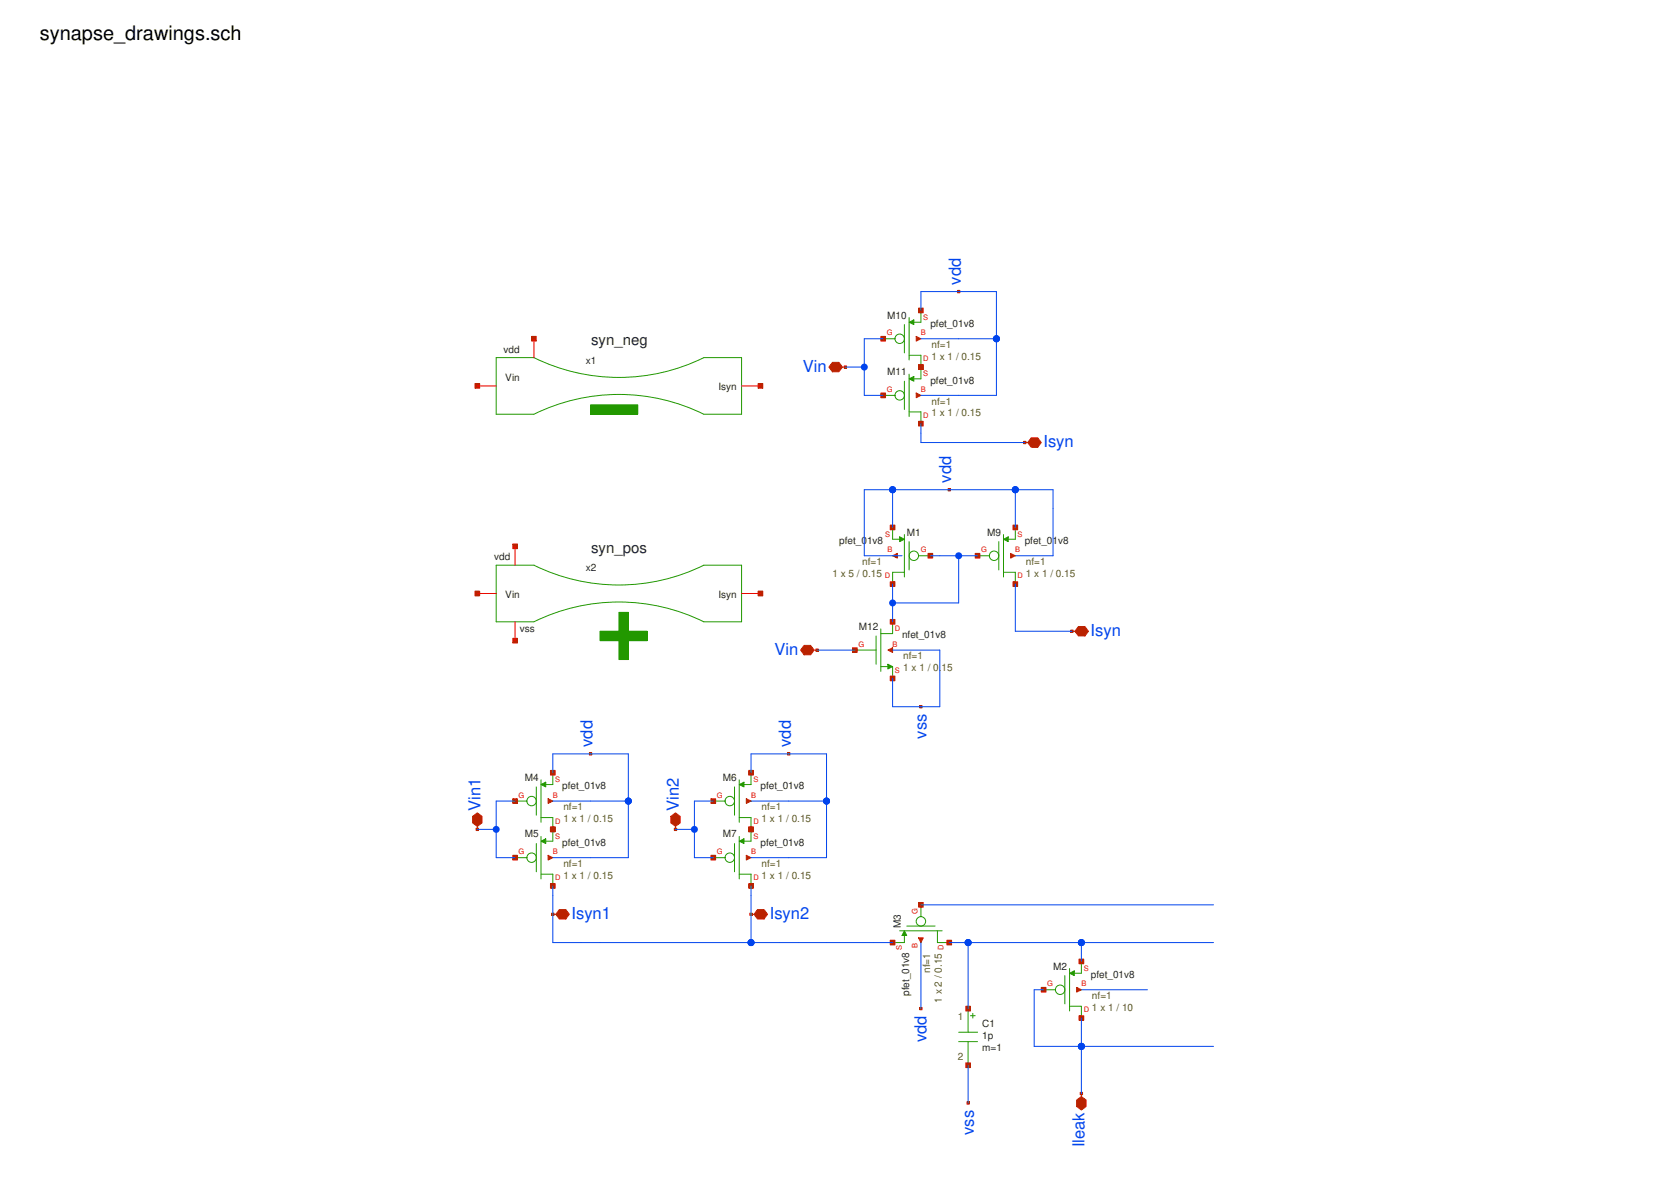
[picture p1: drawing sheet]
<svg xmlns="http://www.w3.org/2000/svg" width="297mm" height="210mm" viewBox="0 0 297 210" stroke-linecap="round" stroke-linejoin="round" font-family="sans-serif">
<path d="M156.2 60h2.1M160 57.5v5M160.8 56.2v7.5M162.9 54.9v2.1h-1.2M160.8 62.9h2.1v2.1" fill="none" stroke="#229800" stroke-width=".18"/>
<path d="M160.8 57l.9-.4v.9z" fill="#229800"/>
<g fill="none" stroke="#229800" stroke-width=".18">
<path d="M160.8 57l.9-.4v.9zM156.2 70h2.1M160 67.5v5M160.8 66.2v7.5M160.8 72.9h2.1v2.1M162.9 65v2.1h-1.2"/>
<circle cx="159.2" cy="60" r=".83"/>
</g>
<path d="M160.8 67.1l.9-.5v.9z" fill="#229800"/>
<g fill="none" stroke="#229800" stroke-width=".18">
<path d="M160.8 67.1l.9-.5v.9zM172.9 98.4h2.1M176.7 95.9v5M177.5 94.6v7.5M179.6 93.4v2h-1.2M177.5 101.3h2.1v2.1"/>
<circle cx="159.2" cy="70" r=".83"/>
</g>
<path d="M177.5 95.4l.9-.4v.9z" fill="#229800"/>
<g fill="none" stroke="#229800" stroke-width=".18">
<path d="M157.9 93.4v2h1.3M160 94.6v7.5M160.8 95.9v5M162.5 98.4h2.1M177.5 95.4l.9-.4v.9zM160 101.3h-2.1v2.1"/>
<circle cx="175.9" cy="98.4" r=".83"/>
</g>
<path d="M159.2 95l.8 .4-.8 .5z" fill="#229800"/>
<g fill="none" stroke="#229800" stroke-width=".18">
<path d="M159.2 95l.8 .4-.8 .5zM151.2 115.1h3.8M155 112.6v5M155.8 111.3v7.5M155.8 118h1.3M157.9 110v2.1h-2.1M157.9 118v2.1"/>
<circle cx="161.7" cy="98.4" r=".83"/>
</g>
<path d="M157.1 117.6l.8 .4-.8 .4z" fill="#229800"/>
<path d="M157.1 117.6l.8 .4-.8 .4zM184.6 175.2h2.1M188.4 172.7v5M189.2 171.4v7.5M189.2 178.1h2.1v2.1M191.3 170.2v2h-1.2" fill="none" stroke="#229800" stroke-width=".18"/>
<path d="M189.2 172.2l.9-.4v.9z" fill="#229800"/>
<g fill="none" stroke="#229800" stroke-width=".18">
<path d="M159.2 164.7h7.5M160 165.6v1.2h-2.1M160.4 163.9h5M162.9 160.1v2.1M165.8 164.7v2.1h2.1M171.3 178.5v4.2M171.7 179.8h.8M172.1 179.3v.9M189.2 172.2l.9-.4v.9zM169.6 182.7h3.3M169.6 184.4h3.3M171.3 184.4v4.1"/>
<circle cx="187.6" cy="175.2" r=".83"/>
</g>
<path d="M160 164.7l.4 .9h-.8z" fill="#229800"/>
<g fill="none" stroke="#229800" stroke-width=".18">
<path d="M94.9 139.3v5M95.7 138v7.5M97.8 136.8v2.1h-1.3M91.1 141.8h2.1M95.7 144.7h2.1v2.1M160 164.7l.4 .9h-.8z"/>
<circle cx="162.9" cy="163.1" r=".83"/>
</g>
<path d="M95.7 138.9l.8-.5v.9z" fill="#229800"/>
<g fill="none" stroke="#229800" stroke-width=".18">
<path d="M95.7 138.9l.8-.5v.9zM91.1 151.8h2.1M94.9 149.3v5M95.7 148v7.6M95.7 154.7h2.1v2.1M97.8 146.8v2.1h-1.3"/>
<circle cx="94" cy="141.8" r=".83"/>
</g>
<path d="M95.7 148.9l.8-.4v.8z" fill="#229800"/>
<g fill="none" stroke="#229800" stroke-width=".18">
<path d="M129.9 139.3v5M130.8 138v7.5M132.9 136.8v2.1h-1.3M95.7 148.9l.8-.4v.8zM126.2 141.8h2.1M130.8 144.7h2.1v2.1"/>
<circle cx="94" cy="151.8" r=".83"/>
</g>
<path d="M130.8 138.9l.8-.5v.9z" fill="#229800"/>
<g fill="none" stroke="#229800" stroke-width=".18">
<path d="M130.8 138.9l.8-.5v.9zM126.2 151.8h2.1M129.9 149.3v5M130.8 148v7.6M130.8 154.7h2.1v2.1M132.9 146.8v2.1h-1.3"/>
<circle cx="129.1" cy="141.8" r=".83"/>
</g>
<path d="M130.8 148.9l.8-.4v.8z" fill="#229800"/>
<g fill="none" stroke="#229800" stroke-width=".18">
<path d="M87.8 63.3h6.7a34 34 0 0 0 30 0h6.7v10h-6.7a34 34 0 0 0-30 0h-6.7zM104.5 71.6h8.3v1.7h-8.3zM130.8 148.9l.8-.4v.8z"/>
<circle cx="129.1" cy="151.8" r=".83"/>
</g>
<path d="M104.5 71.6h8.3v1.7h-8.3z" fill="#229800"/>
<path d="M87.8 100h6.7a34 34 0 0 0 30 0h6.7v10h-6.7a34 34 0 0 0-30 0h-6.7zM106.2 111.7h8.3v1.7h-8.3z" fill="none" stroke="#229800" stroke-width=".18"/>
<path d="M106.2 111.7h8.3v1.7h-8.3z" fill="#229800"/>
<path d="M109.5 108.4h1.7v8.3h-1.7z" fill="none" stroke="#229800" stroke-width=".18"/>
<path d="M109.5 108.4h1.7v8.3h-1.7z" fill="#229800"/>
<path d="M149 65h.6" fill="none" stroke="#ba2200" stroke-width=".18"/>
<path d="M147.3 64.1h1.1l.6 .9-.6 .8h-1.1l-.7-.8z" fill="#ba2200"/>
<path d="M147.3 64.1h1.1l.6 .9-.6 .8h-1.1l-.7-.8zM149.4 64.8h.4v.4h-.4z" fill="none" stroke="#ba2200" stroke-width=".18"/>
<path d="M149.4 64.8h.4v.4h-.4z" fill="#ba2200"/>
<path d="M169.4 51.4h.4v.4h-.4z" fill="none" stroke="#ba2200" stroke-width=".18"/>
<g fill="#ba2200">
<path d="M169.4 51.4h.4v.4h-.4z"/>
<path d="M162.1 59.5l.8 .5-.8 .4z"/>
</g>
<path d="M162.1 59.5l.8 .5-.8 .4zM162.5 64.5h.8v.9h-.8z" fill="none" stroke="#ba2200" stroke-width=".18"/>
<path d="M162.5 64.5h.8v.9h-.8z" fill="#ba2200"/>
<path d="M155.8 59.5h.9v.9h-.9z" fill="none" stroke="#ba2200" stroke-width=".18"/>
<path d="M155.8 59.5h.9v.9h-.9z" fill="#ba2200"/>
<path d="M162.5 54.5h.8v.9h-.8z" fill="none" stroke="#ba2200" stroke-width=".18"/>
<path d="M162.5 54.5h.8v.9h-.8z" fill="#ba2200"/>
<path d="M162.9 60h.1" fill="none" stroke="#ba2200" stroke-width=".18"/>
<path d="M162.1 69.6l.8 .4-.8 .4z" fill="#ba2200"/>
<path d="M162.1 69.6l.8 .4-.8 .4zM162.5 74.6h.8v.8h-.8z" fill="none" stroke="#ba2200" stroke-width=".18"/>
<path d="M162.5 74.6h.8v.8h-.8z" fill="#ba2200"/>
<path d="M155.8 69.6h.9v.8h-.9z" fill="none" stroke="#ba2200" stroke-width=".18"/>
<path d="M155.8 69.6h.9v.8h-.9z" fill="#ba2200"/>
<path d="M162.5 64.5h.8v.9h-.8z" fill="none" stroke="#ba2200" stroke-width=".18"/>
<path d="M162.5 64.5h.8v.9h-.8z" fill="#ba2200"/>
<path d="M162.9 70h.1" fill="none" stroke="#ba2200" stroke-width=".18"/>
<path d="M181.3 78.3h.5" fill="none" stroke="#ba2200" stroke-width=".18"/>
<path d="M182.4 77.5h1.2l.6 .8-.6 .9h-1.2l-.6-.9z" fill="#ba2200"/>
<path d="M181.1 78.1h.4v.4h-.4zM182.4 77.5h1.2l.6 .8-.6 .9h-1.2l-.6-.9z" fill="none" stroke="#ba2200" stroke-width=".18"/>
<path d="M181.1 78.1h.4v.4h-.4z" fill="#ba2200"/>
<path d="M144 115.1h.6" fill="none" stroke="#ba2200" stroke-width=".18"/>
<path d="M142.3 114.2h1.1l.6 .9-.6 .8h-1.1l-.7-.8z" fill="#ba2200"/>
<path d="M142.3 114.2h1.1l.6 .9-.6 .8h-1.1l-.7-.8zM144.3 114.9h.5v.4h-.5z" fill="none" stroke="#ba2200" stroke-width=".18"/>
<path d="M144.3 114.9h.5v.4h-.5z" fill="#ba2200"/>
<path d="M167.7 86.5h.4v.4h-.4z" fill="none" stroke="#ba2200" stroke-width=".18"/>
<g fill="#ba2200">
<path d="M167.7 86.5h.4v.4h-.4z"/>
<path d="M178.8 97.9l.8 .5-.8 .4z"/>
</g>
<path d="M178.8 97.9l.8 .5-.8 .4zM179.2 103h.8v.8h-.8z" fill="none" stroke="#ba2200" stroke-width=".18"/>
<path d="M179.2 103h.8v.8h-.8z" fill="#ba2200"/>
<path d="M172.5 97.9h.9v.9h-.9z" fill="none" stroke="#ba2200" stroke-width=".18"/>
<path d="M172.5 97.9h.9v.9h-.9z" fill="#ba2200"/>
<path d="M179.2 92.9h.8v.9h-.8z" fill="none" stroke="#ba2200" stroke-width=".18"/>
<path d="M179.2 92.9h.8v.9h-.8z" fill="#ba2200"/>
<path d="M179.6 98.4h.1" fill="none" stroke="#ba2200" stroke-width=".18"/>
<path d="M157.9 98.4l.8-.5v.9z" fill="#ba2200"/>
<path d="M157.9 98.4l.8-.5v.9zM157.5 103h.8v.8h-.8z" fill="none" stroke="#ba2200" stroke-width=".18"/>
<path d="M157.5 103h.8v.8h-.8z" fill="#ba2200"/>
<path d="M164.2 97.9h.8v.9h-.8z" fill="none" stroke="#ba2200" stroke-width=".18"/>
<path d="M164.2 97.9h.8v.9h-.8z" fill="#ba2200"/>
<path d="M157.5 92.9h.8v.9h-.8z" fill="none" stroke="#ba2200" stroke-width=".18"/>
<path d="M157.5 92.9h.8v.9h-.8z" fill="#ba2200"/>
<path d="M157.9 98.4h.1" fill="none" stroke="#ba2200" stroke-width=".18"/>
<path d="M157.1 115.1l.8-.5v.9z" fill="#ba2200"/>
<path d="M157.1 115.1l.8-.5v.9zM157.5 109.6h.8v.9h-.8z" fill="none" stroke="#ba2200" stroke-width=".18"/>
<path d="M157.5 109.6h.8v.9h-.8z" fill="#ba2200"/>
<path d="M150.8 114.6h.9v.9h-.9z" fill="none" stroke="#ba2200" stroke-width=".18"/>
<path d="M150.8 114.6h.9v.9h-.9z" fill="#ba2200"/>
<path d="M157.5 119.7h.8v.8h-.8z" fill="none" stroke="#ba2200" stroke-width=".18"/>
<path d="M157.5 119.7h.8v.8h-.8z" fill="#ba2200"/>
<path d="M157.9 115.1h.1" fill="none" stroke="#ba2200" stroke-width=".18"/>
<path d="M162.7 124.9h.4v.4h-.4z" fill="none" stroke="#ba2200" stroke-width=".18"/>
<path d="M162.7 124.9h.4v.4h-.4z" fill="#ba2200"/>
<path d="M189.6 111.7h.6" fill="none" stroke="#ba2200" stroke-width=".18"/>
<path d="M190.8 110.9h1.1l.7 .8-.7 .9h-1.1l-.6-.9z" fill="#ba2200"/>
<path d="M189.4 111.5h.4v.4h-.4zM190.8 110.9h1.1l.7 .8-.7 .9h-1.1l-.6-.9z" fill="none" stroke="#ba2200" stroke-width=".18"/>
<g fill="#ba2200">
<path d="M189.4 111.5h.4v.4h-.4z"/>
<path d="M190.5 174.8l.8 .4-.8 .4z"/>
</g>
<path d="M190.5 174.8l.8 .4-.8 .4zM190.9 179.8h.8v.8h-.8z" fill="none" stroke="#ba2200" stroke-width=".18"/>
<path d="M190.9 179.8h.8v.8h-.8z" fill="#ba2200"/>
<path d="M184.2 174.8h.8v.8h-.8z" fill="none" stroke="#ba2200" stroke-width=".18"/>
<path d="M184.2 174.8h.8v.8h-.8z" fill="#ba2200"/>
<path d="M190.9 169.7h.8v.9h-.8z" fill="none" stroke="#ba2200" stroke-width=".18"/>
<path d="M190.9 169.7h.8v.9h-.8z" fill="#ba2200"/>
<path d="M191.3 175.2h.1" fill="none" stroke="#ba2200" stroke-width=".18"/>
<path d="M170.9 178.1h.8v.8h-.8z" fill="none" stroke="#ba2200" stroke-width=".18"/>
<path d="M170.9 178.1h.8v.8h-.8z" fill="#ba2200"/>
<path d="M170.9 188.1h.8v.8h-.8z" fill="none" stroke="#ba2200" stroke-width=".18"/>
<path d="M170.9 188.1h.8v.8h-.8z" fill="#ba2200"/>
<path d="M191.3 193.5v.6" fill="none" stroke="#ba2200" stroke-width=".18"/>
<path d="M190.5 194.7l.8-.6 .8 .6v1.1l-.8 .7-.8-.7z" fill="#ba2200"/>
<path d="M190.5 194.7l.8-.6 .8 .6v1.1l-.8 .7-.8-.7zM191.1 193.3h.4v.4h-.4z" fill="none" stroke="#ba2200" stroke-width=".18"/>
<path d="M191.1 193.3h.4v.4h-.4z" fill="#ba2200"/>
<path d="M171.1 195h.4v.4h-.4z" fill="none" stroke="#ba2200" stroke-width=".18"/>
<g fill="#ba2200">
<path d="M171.1 195h.4v.4h-.4z"/>
<path d="M162.5 166h.8l-.4 .8z"/>
</g>
<path d="M162.5 166h.8l-.4 .8zM167.5 166.4h.9v.8h-.9z" fill="none" stroke="#ba2200" stroke-width=".18"/>
<path d="M167.5 166.4h.9v.8h-.9z" fill="#ba2200"/>
<path d="M162.5 159.7h.8v.9h-.8z" fill="none" stroke="#ba2200" stroke-width=".18"/>
<path d="M162.5 159.7h.8v.9h-.8z" fill="#ba2200"/>
<path d="M157.5 166.4h.8v.8h-.8z" fill="none" stroke="#ba2200" stroke-width=".18"/>
<path d="M157.5 166.4h.8v.8h-.8z" fill="#ba2200"/>
<path d="M162.9 166.8h.1" fill="none" stroke="#ba2200" stroke-width=".18"/>
<path d="M162.7 178.3h.4v.4h-.4z" fill="none" stroke="#ba2200" stroke-width=".18"/>
<path d="M162.7 178.3h.4v.4h-.4z" fill="#ba2200"/>
<path d="M84.4 146.3v.5" fill="none" stroke="#ba2200" stroke-width=".18"/>
<path d="M83.6 144.5l.8-.6 .9 .6v1.1l-.9 .7-.8-.7z" fill="#ba2200"/>
<path d="M83.6 144.5l.8-.6 .9 .6v1.1l-.9 .7-.8-.7zM84.2 146.6h.5v.4h-.5z" fill="none" stroke="#ba2200" stroke-width=".18"/>
<path d="M84.2 146.6h.5v.4h-.5z" fill="#ba2200"/>
<path d="M104.3 133.2h.4v.4h-.4z" fill="none" stroke="#ba2200" stroke-width=".18"/>
<g fill="#ba2200">
<path d="M104.3 133.2h.4v.4h-.4z"/>
<path d="M97 141.4l.8 .4-.8 .4z"/>
</g>
<path d="M97 141.4l.8 .4-.8 .4zM97.4 146.4h.8v.8h-.8z" fill="none" stroke="#ba2200" stroke-width=".18"/>
<path d="M97.4 146.4h.8v.8h-.8z" fill="#ba2200"/>
<path d="M90.7 141.4h.8v.8h-.8z" fill="none" stroke="#ba2200" stroke-width=".18"/>
<path d="M90.7 141.4h.8v.8h-.8z" fill="#ba2200"/>
<path d="M97.4 136.3h.8v.9h-.8z" fill="none" stroke="#ba2200" stroke-width=".18"/>
<path d="M97.4 136.3h.8v.9h-.8z" fill="#ba2200"/>
<path d="M97.8 141.8h.1" fill="none" stroke="#ba2200" stroke-width=".18"/>
<path d="M97 151.4l.8 .4-.8 .4z" fill="#ba2200"/>
<path d="M97 151.4l.8 .4-.8 .4zM97.4 156.4h.8v.8h-.8z" fill="none" stroke="#ba2200" stroke-width=".18"/>
<path d="M97.4 156.4h.8v.8h-.8z" fill="#ba2200"/>
<path d="M90.7 151.4h.8v.8h-.8z" fill="none" stroke="#ba2200" stroke-width=".18"/>
<path d="M90.7 151.4h.8v.8h-.8z" fill="#ba2200"/>
<path d="M97.4 146.4h.8v.8h-.8z" fill="none" stroke="#ba2200" stroke-width=".18"/>
<path d="M97.4 146.4h.8v.8h-.8z" fill="#ba2200"/>
<path d="M97.8 151.8h.1" fill="none" stroke="#ba2200" stroke-width=".18"/>
<path d="M97.8 161.8h.5" fill="none" stroke="#ba2200" stroke-width=".18"/>
<path d="M98.9 161h1.2l.6 .8-.6 .8h-1.2l-.6-.8z" fill="#ba2200"/>
<path d="M97.6 161.6h.4v.4h-.4zM98.9 161h1.2l.6 .8-.6 .8h-1.2l-.6-.8z" fill="none" stroke="#ba2200" stroke-width=".18"/>
<path d="M97.6 161.6h.4v.4h-.4z" fill="#ba2200"/>
<path d="M119.5 146.3v.5" fill="none" stroke="#ba2200" stroke-width=".18"/>
<path d="M118.7 144.5l.8-.6 .8 .6v1.1l-.8 .7-.8-.7z" fill="#ba2200"/>
<path d="M118.7 144.5l.8-.6 .8 .6v1.1l-.8 .7-.8-.7zM119.3 146.6h.4v.4h-.4z" fill="none" stroke="#ba2200" stroke-width=".18"/>
<path d="M119.3 146.6h.4v.4h-.4z" fill="#ba2200"/>
<path d="M139.3 133.2h.5v.4h-.5z" fill="none" stroke="#ba2200" stroke-width=".18"/>
<g fill="#ba2200">
<path d="M139.3 133.2h.5v.4h-.5z"/>
<path d="M132 141.4l.9 .4-.9 .4z"/>
</g>
<path d="M132 141.4l.9 .4-.9 .4zM132.4 146.4h.9v.8h-.9z" fill="none" stroke="#ba2200" stroke-width=".18"/>
<path d="M132.4 146.4h.9v.8h-.9z" fill="#ba2200"/>
<path d="M125.8 141.4h.8v.8h-.8z" fill="none" stroke="#ba2200" stroke-width=".18"/>
<path d="M125.8 141.4h.8v.8h-.8z" fill="#ba2200"/>
<path d="M132.4 136.3h.9v.9h-.9z" fill="none" stroke="#ba2200" stroke-width=".18"/>
<path d="M132.4 136.3h.9v.9h-.9z" fill="#ba2200"/>
<path d="M132.9 141.8h.1" fill="none" stroke="#ba2200" stroke-width=".18"/>
<path d="M132 151.4l.9 .4-.9 .4z" fill="#ba2200"/>
<path d="M132 151.4l.9 .4-.9 .4zM132.4 156.4h.9v.8h-.9z" fill="none" stroke="#ba2200" stroke-width=".18"/>
<path d="M132.4 156.4h.9v.8h-.9z" fill="#ba2200"/>
<path d="M125.8 151.4h.8v.8h-.8z" fill="none" stroke="#ba2200" stroke-width=".18"/>
<path d="M125.8 151.4h.8v.8h-.8z" fill="#ba2200"/>
<path d="M132.4 146.4h.9v.8h-.9z" fill="none" stroke="#ba2200" stroke-width=".18"/>
<path d="M132.4 146.4h.9v.8h-.9z" fill="#ba2200"/>
<path d="M132.9 151.8h.1" fill="none" stroke="#ba2200" stroke-width=".18"/>
<path d="M132.9 161.8h.5" fill="none" stroke="#ba2200" stroke-width=".18"/>
<path d="M134 161h1.2l.6 .8-.6 .8h-1.2l-.6-.8z" fill="#ba2200"/>
<path d="M132.7 161.6h.4v.4h-.4zM134 161h1.2l.6 .8-.6 .8h-1.2l-.6-.8z" fill="none" stroke="#ba2200" stroke-width=".18"/>
<path d="M132.7 161.6h.4v.4h-.4z" fill="#ba2200"/>
<path d="M94 59.5h.9v.9h-.9z" fill="none" stroke="#ba2200" stroke-width=".18"/>
<path d="M94 59.5h.9v.9h-.9z" fill="#ba2200"/>
<path d="M84 67.9h.9v.8h-.9z" fill="none" stroke="#ba2200" stroke-width=".18"/>
<path d="M84 67.9h.9v.8h-.9z" fill="#ba2200"/>
<path d="M134.1 67.9h.9v.8h-.9z" fill="none" stroke="#ba2200" stroke-width=".18"/>
<path d="M134.1 67.9h.9v.8h-.9z" fill="#ba2200"/>
<path d="M90.7 113h.8v.8h-.8z" fill="none" stroke="#ba2200" stroke-width=".18"/>
<path d="M90.7 113h.8v.8h-.8z" fill="#ba2200"/>
<path d="M84 104.6h.9v.9h-.9z" fill="none" stroke="#ba2200" stroke-width=".18"/>
<path d="M84 104.6h.9v.9h-.9z" fill="#ba2200"/>
<path d="M134.1 104.6h.9v.9h-.9z" fill="none" stroke="#ba2200" stroke-width=".18"/>
<path d="M134.1 104.6h.9v.9h-.9z" fill="#ba2200"/>
<path d="M90.7 96.3h.8v.8h-.8z" fill="none" stroke="#ba2200" stroke-width=".18"/>
<path d="M90.7 96.3h.8v.8h-.8z" fill="#ba2200"/>
<path d="M94.5 60v3.3M84.4 68.3h3.4M131.2 68.3h3.3M91.1 96.7v3.3M84.4 105h3.4M91.1 110v3.4M131.2 105h3.3" fill="none" stroke="#fe0000" stroke-width=".18"/>
<g fill="none" stroke="#0044ed" stroke-width=".18">
<path d="M156.2 60h-3.3v10h3.3M162.9 60h13.4M162.9 54.9v-3.3h13.4v18.4h-13.4M149.6 65h3.3M162.9 75v3.3h18.4M157.9 86.7v6.7M159.6 98.4h-6.7v-11.7h33.4v11.7h-6.7M164.6 98.4h8.3M169.6 98.4v8.3h-11.7M179.6 86.7v6.7M144.6 115.1h6.6M157.9 103.4v6.6"/>
<path d="M157.9 115.1h8.4v10h-8.4v-5M179.6 103.4v8.3h10M97.8 136.8v-3.4h13.4v18.4h-13.4M132.9 136.8v-3.4h13.3v18.4h-13.3M84.4 146.8h3.4M91.1 141.8h-3.3v10h3.3M97.8 156.8v10h60.1M97.8 141.8h13.4M119.5 146.8h3.3M126.2 141.8h-3.4v10h3.4M132.9 141.8h13.3M132.9 156.8v10"/>
<path d="M162.9 166.8v11.7M162.9 160.1h51.8M167.9 166.8h46.8M171.3 166.8v11.7M184.6 175.2h-1.6v10h31.7M191.3 166.8v3.4M191.3 175.2h11.7M171.3 188.5v6.7M191.3 180.2v13.3"/>
</g>
<g fill="#0044ed">
<path d="M132.4 166.4a.62 .62 0 0 1 .7-.1 .62 .62 0 0 1 .4 .5h-.6h.6a.62 .62 0 0 1-.9 .6 .62 .62 0 0 1-.2-1z"/>
<path d="M122.4 146.3a.62 .62 0 0 1 .7-.1 .62 .62 0 0 1 .4 .6h-.7h.7a.62 .62 0 0 1-.9 .6 .62 .62 0 0 1-.2-1.1z"/>
<path d="M87.3 146.3a.62 .62 0 0 1 .7-.1 .62 .62 0 0 1 .4 .6h-.6h.6a.62 .62 0 0 1-.9 .6 .62 .62 0 0 1-.2-1.1z"/>
<path d="M110.7 141.3a.62 .62 0 0 1 .7-.1 .62 .62 0 0 1 .4 .6h-.6h.6a.62 .62 0 0 1-.9 .5 .62 .62 0 0 1-.2-1z"/>
<path d="M175.8 59.5a.62 .62 0 0 1 .7-.1 .62 .62 0 0 1 .4 .6h-.6h.6a.62 .62 0 0 1-.9 .5 .62 .62 0 0 1-.2-1z"/>
<path d="M157.5 86.2a.62 .62 0 0 1 .7-.1 .62 .62 0 0 1 .3 .6h-.6h.6a.62 .62 0 0 1-.8 .5 .62 .62 0 0 1-.2-1z"/>
<path d="M179.2 86.2a.62 .62 0 0 1 .7-.1 .62 .62 0 0 1 .3 .6h-.6h.6a.62 .62 0 0 1-.8 .5 .62 .62 0 0 1-.2-1z"/>
<path d="M169.2 97.9a.62 .62 0 0 1 .6-.1 .62 .62 0 0 1 .4 .6h-.6h.6a.62 .62 0 0 1-.8 .5 .62 .62 0 0 1-.2-1z"/>
<path d="M157.5 106.3a.62 .62 0 0 1 .7-.2 .62 .62 0 0 1 .3 .6h-.6h.6a.62 .62 0 0 1-.8 .6 .62 .62 0 0 1-.2-1z"/>
<path d="M152.5 64.5a.62 .62 0 0 1 .6-.1 .62 .62 0 0 1 .4 .6h-.6h.6a.62 .62 0 0 1-.8 .5 .62 .62 0 0 1-.2-1z"/>
<path d="M145.8 141.3a.62 .62 0 0 1 .7-.1 .62 .62 0 0 1 .3 .6h-.6h.6a.62 .62 0 0 1-.8 .5 .62 .62 0 0 1-.2-1z"/>
<path d="M170.8 166.4a.62 .62 0 0 1 .7-.1 .62 .62 0 0 1 .4 .5h-.6h.6a.62 .62 0 0 1-.9 .6 .62 .62 0 0 1-.2-1z"/>
<path d="M190.9 166.4a.62 .62 0 0 1 .6-.1 .62 .62 0 0 1 .4 .5h-.6h.6a.62 .62 0 0 1-.8 .6 .62 .62 0 0 1-.2-1z"/>
<path d="M190.9 184.8a.62 .62 0 0 1 .6-.2 .62 .62 0 0 1 .4 .6h-.6h.6a.62 .62 0 0 1-.8 .6 .62 .62 0 0 1-.2-1z"/>
</g>
<text font-size="3.5" x="7.1" y="7.1">synapse_drawings.sch</text>
<g font-size="2.9" fill="#0044ed">
<text x="170" y="50.4" transform="rotate(-90 170 50.4)">vdd</text>
<text x="142" y="65.8">Vin</text>
<text x="184.6" y="79.1">Isyn</text>
<text x="168.3" y="85.4" transform="rotate(-90 168.3 85.4)">vdd</text>
<text x="193" y="112.5">Isyn</text>
<text x="137" y="115.9">Vin</text>
<text x="163.9" y="130.7" transform="rotate(-90 163.9 130.7)">vss</text>
<text x="104.8" y="132.2" transform="rotate(-90 104.8 132.2)">vdd</text>
<text x="139.9" y="132.2" transform="rotate(-90 139.9 132.2)">vdd</text>
<text x="85" y="143.5" transform="rotate(-90 85 143.5)">Vin1</text>
<text x="120.1" y="143.5" transform="rotate(-90 120.1 143.5)">Vin2</text>
<text x="101.1" y="162.6">Isyn1</text>
<text x="136.2" y="162.6">Isyn2</text>
<text x="163.9" y="184.5" transform="rotate(-90 163.9 184.5)">vdd</text>
<text x="172.3" y="200.8" transform="rotate(-90 172.3 200.8)">vss</text>
<text x="191.9" y="203" transform="rotate(-90 191.9 203)">Ileak</text>
</g>
<g font-size="2.7" fill="#222">
<text x="104.6" y="61.1">syn_neg</text>
<text x="104.6" y="97.8">syn_pos</text>
</g>
<g font-size="1.8" fill="#222">
<text x="157" y="56.4">M10</text>
<text x="164.6" y="57.9">pfet_01v8</text>
<text x="89.1" y="62.4">vdd</text>
<text x="103.6" y="64.4">x1</text>
<text x="89.4" y="67.4">Vin</text>
<text x="127.1" y="69.1">Isyn</text>
<text x="157" y="66.4">M11</text>
<text x="164.6" y="67.9">pfet_01v8</text>
<text x="160.4" y="94.8">M1</text>
<text x="174.7" y="94.8">M9</text>
<text x="87.4" y="99.1">vdd</text>
<text x="103.6" y="101.1">x2</text>
<text x="148.5" y="96.3">pfet_01v8</text>
<text x="181.3" y="96.3">pfet_01v8</text>
<text x="89.4" y="105.8">Vin</text>
<text x="127.1" y="105.8">Isyn</text>
<text x="92" y="111.8">vss</text>
<text x="152" y="111.5">M12</text>
<text x="159.6" y="113">nfet_01v8</text>
<text x="92.8" y="138.2">M4</text>
<text x="99.5" y="139.7">pfet_01v8</text>
<text x="127.9" y="138.2">M6</text>
<text x="134.5" y="139.7">pfet_01v8</text>
<text x="92.8" y="148.2">M5</text>
<text x="99.5" y="149.7">pfet_01v8</text>
<text x="127.9" y="148.2">M7</text>
<text x="134.5" y="149.7">pfet_01v8</text>
<text x="159.3" y="164.3" transform="rotate(-90 159.3 164.3)">M3</text>
<text x="186.3" y="171.6">M2</text>
<text x="193" y="173.1">pfet_01v8</text>
<text x="160.9" y="176.3" transform="rotate(-90 160.9 176.3)">pfet_01v8</text>
<text x="173.8" y="181.8">C1</text>
<text x="173.8" y="183.9">1p</text>
<text x="173.8" y="186">m=1</text>
</g>
<g font-size="1.8" fill="#660">
<text x="164.8" y="63.7">1 x 1 / 0.15</text>
<text x="164.8" y="61.6">nf=1</text>
<text x="164.8" y="71.6">nf=1</text>
<text x="164.8" y="73.7">1 x 1 / 0.15</text>
<text x="152.5" y="100">nf=1</text>
<text x="181.5" y="100">nf=1</text>
<text x="147.3" y="102.1">1 x 5 / 0.15</text>
<text x="181.5" y="102.1">1 x 1 / 0.15</text>
<text x="159.8" y="118.8">1 x 1 / 0.15</text>
<text x="159.8" y="116.7">nf=1</text>
<text x="99.7" y="143.4">nf=1</text>
<text x="134.7" y="143.4">nf=1</text>
<text x="99.7" y="145.5">1 x 1 / 0.15</text>
<text x="134.7" y="145.5">1 x 1 / 0.15</text>
<text x="99.7" y="155.5">1 x 1 / 0.15</text>
<text x="99.7" y="153.4">nf=1</text>
<text x="134.7" y="155.5">1 x 1 / 0.15</text>
<text x="134.7" y="153.4">nf=1</text>
<text x="164.6" y="172.2" transform="rotate(-90 164.6 172.2)">nf=1</text>
<text x="166.6" y="177.5" transform="rotate(-90 166.6 177.5)">1 x 2 / 0.15</text>
<text x="193.2" y="178.9">1 x 1 / 10</text>
<text x="193.2" y="176.8">nf=1</text>
<text x="169.5" y="180.6">1</text>
<text x="169.5" y="187.7">2</text>
</g>
<g font-size="1.3" fill="#fe0000">
<text x="156.9" y="59.4">G</text>
<text x="162.9" y="59.4">B</text>
<text x="163.3" y="56.6">S</text>
<text x="163.3" y="64">D</text>
<text x="156.9" y="69.4">G</text>
<text x="162.9" y="69.4">B</text>
<text x="163.3" y="66.6">S</text>
<text x="163.3" y="74">D</text>
<text x="156.6" y="95">S</text>
<text x="180" y="95">S</text>
<text x="157" y="97.8">B</text>
<text x="162.9" y="97.8">G</text>
<text x="173.6" y="97.8">G</text>
<text x="179.6" y="97.8">B</text>
<text x="156.5" y="102.4">D</text>
<text x="180" y="102.4">D</text>
<text x="158.3" y="111.7">D</text>
<text x="151.9" y="114.5">G</text>
<text x="157.9" y="114.5">B</text>
<text x="158.3" y="119.1">S</text>
<text x="91.8" y="141.2">G</text>
<text x="97.8" y="141.2">B</text>
<text x="98.2" y="138.4">S</text>
<text x="126.8" y="141.2">G</text>
<text x="132.9" y="141.2">B</text>
<text x="133.3" y="138.4">S</text>
<text x="98.2" y="145.8">D</text>
<text x="98.2" y="148.4">S</text>
<text x="133.3" y="145.8">D</text>
<text x="133.3" y="148.4">S</text>
<text x="91.8" y="151.2">G</text>
<text x="97.8" y="151.2">B</text>
<text x="98.2" y="155.8">D</text>
<text x="126.8" y="151.2">G</text>
<text x="132.9" y="151.2">B</text>
<text x="133.3" y="155.8">D</text>
<text x="162.3" y="161.8" transform="rotate(-90 162.3 161.8)">G</text>
<text x="162.3" y="167.7" transform="rotate(-90 162.3 167.7)">B</text>
<text x="159.6" y="168.1" transform="rotate(-90 159.6 168.1)">S</text>
<text x="166.9" y="168.2" transform="rotate(-90 166.9 168.2)">D</text>
<text x="191.7" y="171.8">S</text>
<text x="185.3" y="174.6">G</text>
<text x="191.3" y="174.6">B</text>
<text x="191.7" y="179.2">D</text>
</g>
</svg>
